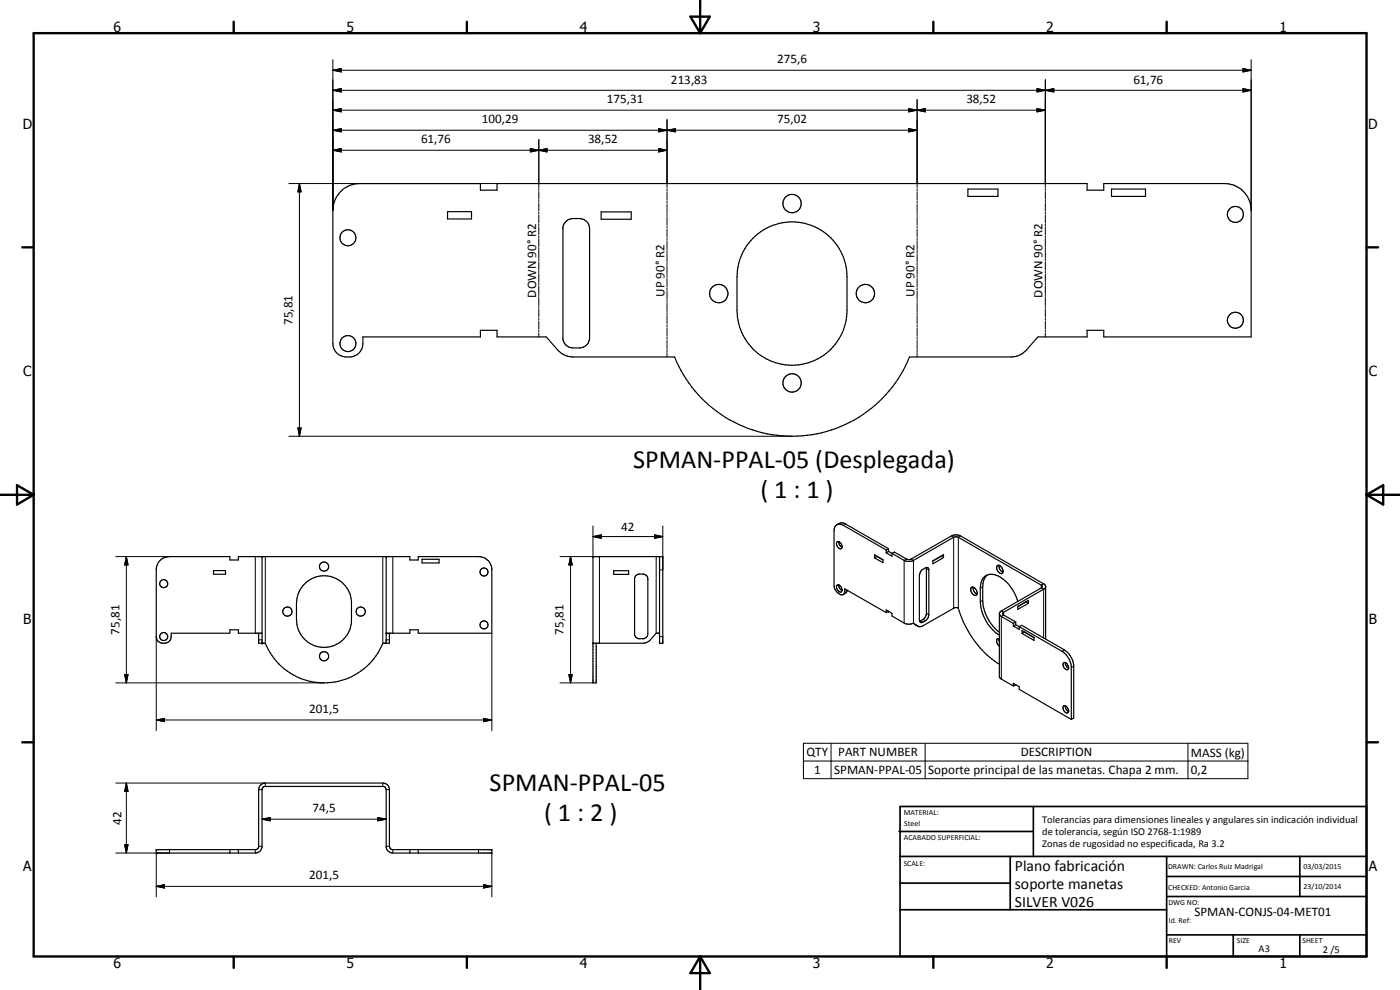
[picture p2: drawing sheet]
<svg xmlns="http://www.w3.org/2000/svg" width="420mm" height="297mm" viewBox="0 0 420 297" stroke-linecap="round" stroke-linejoin="round" font-family="sans-serif">
<g fill="none" stroke="#000" stroke-width=".35">
<path d="M102.3 57.4a8.1 8.1 0 0 1 5.6-2.3h36.3v2h5v-2h177.1v2h4.9v-2h36.3a8 8 0 0 1 8 7.3v38.7h-44.3v-2h-4.9v2h-14.8l-3.5 4a6.2 6.2 0 0 1-4.5 2h-30.5a38 38 0 0 1-35.3 23.8 38 38 0 0 1-35.2-23.8h-30.6a6.2 6.2 0 0 1-4.5-2l-3.5-4h-14.7v-2h-5v2h-35.3v2a4.6 4.6 0 0 1-3.6 4 4.6 4.6 0 0 1-4.9-2.2l-.5-1.8v-40a8.2 8.2 0 0 1 2.4-5.7zM290.5 56.7h9v2.2h-9zM333.6 56.7h10.2v2.2h-10.2zM134.3 63.5h7.2v2.2h-7.2zM169.8 66.5l.6-.5 1.1-.4h2.4a3 3 0 0 1 3 3v32.8a3 3 0 0 1-3 3h-2a3.1 3.1 0 0 1-3-2.6v-33.6l.4-1.1zM180.4 63.6h9v2.2h-9zM226 71.4a16.5 16.5 0 0 1 18-3.6 16.5 16.5 0 0 1 10.2 15.3v10a16.5 16.5 0 0 1-16.5 16.5 16.5 16.5 0 0 1-16.5-16.5v-10a16.6 16.6 0 0 1 4.8-11.7zM251.1 157.5l1.2-.6 1.2 .2 13.1 7.5M64.1 171.2h3.6v1.1h-3.6zM78.6 167v26M91.3 175.3a8.2 8.2 0 0 1 8.7-2.1 8.2 8.2 0 0 1 5.5 7.1v6.4a8.3 8.3 0 0 1-8.6 7.5 8.3 8.3 0 0 1-7.9-8.2v-5a8.4 8.4 0 0 1 2.3-5.7zM115.9 167v26"/>
<path d="M126.6 167.8h5.2v1.1h-5.2zM184.2 171.2h4.5v1.1h-4.5zM190.9 172.7l.7-.4h1.6l.8 .4 .4 1v16.5l-.2 .8-1 .6-1.9-.1-.4-.3-.5-.8v-16.9zM197.9 167v26h1v-26h-20.9v37.9h.9v-11.9M251.1 175.7a1.24 1.24 0 0 1 1.3 .3 1.24 1.24 0 0 1 .3 1.2 .7 .7 0 0 1-.7 .5 .7 .7 0 0 1-.6-.7l-.3-.7zM251.1 162.7a1.08 1.08 0 0 1 1.2 .1 1.08 1.08 0 0 1 .4 1 .58 .58 0 0 1-.1 .8 .58 .58 0 0 1-.7 0 1.68 1.68 0 0 1-.8-1.9zM251.7 162.6a1.73 1.73 0 0 0 1 1.6M251.7 175.5l.2 .9 .8 .8M254.2 177.1l-.3 .8-.8 .5M262.5 166.5l2.5 1.4v.9l-2.5-1.4zM263.2 167l-.7 .4M263.2 166.9v.1"/>
<path d="M263.2 167l1.8 1M266 165.9l1.7 1v-.9M266 165v.9M266 165l-12.9-7.4a1.73 1.73 0 0 0-2-.1 1.73 1.73 0 0 0-.8 1.8v16.3a2.82 2.82 0 0 0 2.7 2.8l.4-.4 .1-1.3 12.5 7.1M266.6 165.4l1.1 .6M266.6 165.4l-.6 .5M266.6 164.6v.8M266.6 164.6l-.6 .4M267.7 166l.7-.3 3.8 2.1 .9 .1 12.4-7.1a3.1 3.1 0 0 1 2.8 0l25.2 14.5 .3 .6v15.9M267.7 166l3.9 2.3 2 .1 12.6-7.2 1-.1 25.5 14.7 .1 .2-.3 .4-12 6.9-.6 .7v19.1l.6 .7 3.6 2M276.8 170.9l.9-.5a.64 .64 0 0 1 .7-.1 .64 .64 0 0 1 .4 .7v13.4a2.61 2.61 0 0 1-2.4 2.4l-.5-.7v-13.5l.4-1zM278 170.3v14a2.79 2.79 0 0 1-2 2.1"/>
<path d="M282.5 166.9l-2.5 1.4M282.5 166.8v.1M282.5 166.9l.7 .4M283.2 167.3l-3.2 1.9v-.9M283.2 167.3v-.9l-3.2 1.9M291.4 176.4a1.23 1.23 0 0 1 1.8 1.2 .73 .73 0 0 1-.3 1 .73 .73 0 0 1-1-.4l-.5-.7zM292 176.2a1.93 1.93 0 0 0 1.2 2M296.3 172.5a4.2 4.2 0 0 0-1.4 3.6v4.1a12.9 12.9 0 0 0 5 9.5M299.3 169.7a1.51 1.51 0 0 1 1.5 .8 1.51 1.51 0 0 1-.2 1.6 1.66 1.66 0 0 1-1.3-2.4zM299.8 169.6a1.93 1.93 0 0 0 1.2 2.1M313.8 176.1l-.3 .6-12.4 7.1v.6l3.7 2.2M77.6 190v3h2a19 19 0 0 0 17.6 11.9 19 19 0 0 0 17.7-11.9h2v-3"/>
<path d="M78.6 190h-7.1v-1h-2.5v1h-17.6a2.34 2.34 0 0 1-1.6 2.9 2.34 2.34 0 0 1-2.9-1.6v-20.8a4 4 0 0 1 4-3.5h18.1v1h2.5v-1h51.5v1h2.5v-1h18.1a4.1 4.1 0 0 1 4 3.5v19.5h-22.1v-1h-2.5v1h-7.1M197.9 190h-1l-2 2.3-1.5 .7h-15.4M266 183.8v-.8l1.7 1v.8l4.2 2.4 1 .1 1.2-.4 1.5 1.1h.5l.9-.3 9.3-5.3h1.1a31.4 31.4 0 0 0 11.8 16.4l.7 .5M266.6 183.4l-.6 .4M274.1 187l1.4 .9M299.8 191.6l.1 .9M299.9 191.6h-.4a1.37 1.37 0 0 0 .4 2.2M299.9 184.2l.4 .6 3.8 2.2M304.1 187.8l1.8 1v-.8M304.1 187v.8M304.8 187.5l1.1 .5M304.8 187.5l-.7 .3"/>
<path d="M304.8 186.6v.9M304.8 186.6l-.7 .4M305.5 181.9l3.1-1.8v.9l-3.1 1.8zM305.5 180.5a11.3 11.3 0 0 0-7.3-8.1 3.2 3.2 0 0 0-3.9 3 21.7 21.7 0 0 0 .5 8.3 12.5 12.5 0 0 0 5.1 6.9M305.8 181.8v.1M305.9 188l.7-.4 12.8 7.4a6.3 6.3 0 0 1 2.8 4.5v15.9l-.7 .5M305.9 188l12.8 7.4a6.4 6.4 0 0 1 2.8 4.5v16M306.7 189.2l3.6 2.1v.9l-3.6-2.1zM307.4 189.7l-.7 .4M307.4 189.6v.1M307.4 189.7l2.9 1.6M307.9 180.6l-2.4 1.4"/>
<path d="M307.9 180.5v.1M307.9 180.6l.7 .4M319.2 198.9a1.27 1.27 0 0 1 1.3 .6 1.27 1.27 0 0 1-.1 1.5 1.48 1.48 0 0 1-1.2-2.1zM319.7 198.8l.2 .9 .8 .8M304.1 205.8v-.8l1.8 1v.8l15.6 9.1M304.8 205.4l-.7 .4M319.2 211.8a1.31 1.31 0 0 1 1.2 .7 1.31 1.31 0 0 1 0 1.4 1.48 1.48 0 0 1-1.2-2.1zM319.7 211.8a1.76 1.76 0 0 0 1 1.7M46.9 254.9l30.1-.1 .6-.6v-17.3a1.98 1.98 0 0 1 1.7-2h35.9a2.05 2.05 0 0 1 1.7 1.7v17.3l.5 .9 30.2 .1v1h-29.7a2.07 2.07 0 0 1-2-1.6v-17.4l-.4-.8-.4-.1h-35.9l-.6 .7v17.2a2 2 0 0 1-2 2h-29.7zM69 254.9v1M71.5 254.9v1M123 254.9v1"/>
<path d="M125.5 254.9v1"/>
<circle cx="104.4" cy="71.3" r="2.4"/>
<circle cx="237.7" cy="61.1" r="2.75"/>
<circle cx="370.7" cy="64.3" r="2.4"/>
<circle cx="215.7" cy="88.1" r="2.75"/>
<circle cx="259.7" cy="88.1" r="2.75"/>
<circle cx="370.7" cy="96.1" r="2.4"/>
<circle cx="104.4" cy="103.1" r="2.4"/>
<circle cx="237.7" cy="114.9" r="2.75"/>
<circle cx="49.1" cy="175.1" r="1.2"/>
<circle cx="97.3" cy="170" r="1.38"/>
<circle cx="145.2" cy="171.6" r="1.21"/>
<circle cx="49.1" cy="191" r="1.21"/>
<circle cx="86.2" cy="183.5" r="1.39"/>
<circle cx="97.3" cy="196.9" r="1.38"/>
<circle cx="108.2" cy="183.5" r="1.38"/>
<circle cx="145.2" cy="187.5" r="1.21"/>
</g>
<g fill="none" stroke="#000" stroke-width=".3">
<path d="M99.9 17.9v45.2M375.5 17.9v45.2M99.9 39.1l2.5-.5v1zM99.9 33.1l2.5-.5v1zM99.9 27.1l2.5-.5v1zM99.9 21.1l2.5-.5v1zM99.9 39.1h175.3M99.9 33.1h213.8M99.9 27.1h275.6M99.9 21.1h275.6M197.7 38.6l2.5 .5-2.5 .5zM200.2 39.1l2.5-.5v1z"/>
<path d="M200.2 35.9v20.4M272.7 32.6l2.5 .5-2.5 .5zM272.7 38.6l2.5 .5-2.5 .5zM275.2 33.1l2.5-.5v1zM275.2 29.9v26.4M311.2 26.6l2.5 .5-2.5 .5zM311.2 32.6l2.5 .5-2.5 .5zM313.7 27.1l2.6-.5v1zM313.7 23.9v32.4M373 20.6l2.5 .5-2.5 .5zM373 26.6l2.5 .5-2.5 .5zM86.7 55.1h62.5"/>
<path d="M89.9 55.1l.5 2.5h-1zM89.9 55.1v75.8M99.9 45.1l2.5-.5v1zM99.9 45.1h100.3M159.2 44.6l2.5 .5-2.5 .5zM161.7 45.1l2.5-.5v1zM161.7 41.9v14.4M161.7 56.6v.5M161.7 57.4v2.4M197.7 44.6l2.5 .5-2.5 .5zM200.2 56.6v.7M200.2 57.6v2.4"/>
<path d="M275.2 56.6v.7M275.2 57.6v2.4M313.7 56.6v.5M313.7 57.4v2.4M161.7 60.1v.6M161.7 61v2.3M161.7 63.6v.6M161.7 64.5v2.4M161.7 67.2v.6M161.7 68.1v2.3M161.7 70.7v.6M161.7 71.6v2.4"/>
<path d="M161.7 74.3v.5M161.7 75.1v2.4M161.7 77.8v.6M161.7 78.7v2.3M200.2 60.4v.6M200.2 61.3v2.5M200.2 64.1v.6M200.2 65v2.5M200.2 67.8v.6M200.2 68.7v2.5M200.2 71.5v.6M200.2 72.4v2.5"/>
<path d="M200.2 75.2v.6M200.2 76.1v2.5M200.2 78.9v.6M200.2 79.8v2.5M275.2 60.4v.6M275.2 61.3v2.5M275.2 64.1v.6M275.2 65v2.5M275.2 67.8v.6M275.2 68.7v2.5M275.2 71.5v.6M275.2 72.4v2.5"/>
<path d="M275.2 75.2v.6M275.2 76.1v2.5M275.2 78.9v.6M275.2 79.8v2.5M313.7 60.1v.6M313.7 61v2.3M313.7 63.6v.6M313.7 64.5v2.4M313.7 67.2v.6M313.7 68.1v2.3M313.7 70.7v.6M313.7 71.6v2.4"/>
<path d="M313.7 74.3v.5M313.7 75.1v2.4M313.7 77.8v.6M313.7 78.7v2.3M161.7 81.3v.6M161.7 82.2v2.4M161.7 84.9v.6M161.7 85.8v2.3M161.7 88.4v.6M161.7 89.3v2.4M161.7 91.9v.6M161.7 92.8v2.4"/>
<path d="M161.7 95.5v.6M161.7 96.4v2.3M161.7 99v.6M161.7 99.9v1.2M200.2 82.6v.6M200.2 83.6v2.4M200.2 86.4v.6M200.2 87.3v2.4M200.2 90v.7M200.2 91v2.5M200.2 93.8v.6M200.2 94.7v2.5"/>
<path d="M200.2 97.5v.6M200.2 98.4v2.5M275.2 82.6v.6M275.2 83.6v2.4M275.2 86.4v.6M275.2 87.3v2.4M275.2 90v.7M275.2 91v2.5M275.2 93.8v.6M275.2 94.7v2.5M275.2 97.5v.6M275.2 98.4v2.5"/>
<path d="M313.7 81.3v.6M313.7 82.2v2.4M313.7 84.9v.6M313.7 85.8v2.3M313.7 88.4v.6M313.7 89.3v2.4M313.7 91.9v.6M313.7 92.8v2.4M313.7 95.5v.6M313.7 96.4v2.3M313.7 99v.6M313.7 99.9v1.2"/>
<path d="M200.2 101.2v.6M200.2 102.2v2.4M200.2 104.9v.6M200.2 105.8v1.3M275.2 101.2v.6M275.2 102.2v2.4M275.2 104.9v.6M275.2 105.8v1.3M86.7 130.9h151M89.4 128.4h1l-.5 2.5zM178 157.8v9.2M198.9 157.8v13.2h-1"/>
<path d="M253.8 157.3l-.7 .3M34.7 167h16.2M37.9 167l.5 2.5h-1zM37.9 167v37.9M76.6 167v23M79.6 167v26M114.9 167v26M117.9 167v23M168.1 167h11.8v26M171.2 167l.5 2.5h-1zM171.2 167v37.9M178 161l2.4-.5v1z"/>
<path d="M178 161h20.9M196.4 160.5l2.5 .5-2.5 .5zM196.9 167v23M254.2 177.1l-.7 .4M272.1 167.7l-.8 .4v18.8M273.5 167.7l.6 .4v18.8M278 170.6l.8 .4M285.5 160.8l.7 .4v21.3M288.3 160.8l-.7 .4v21.3M294.9 176.1l-.7 .4M313.2 175.2l-.7 .4v.8l.7 .4v14.6M46.9 191v28.2"/>
<path d="M77.6 192h1M115.9 192h1M147.6 190v29.2M197.9 191h1M274.7 187.5l.7 .3M276.3 186.3l.7 .4M277 185.8l.7 .5M278 184l.8 .4M294.9 180.2l-.7 .4M300.5 183.3l.7 .4v.8l-.7 .5v18.8M319.4 195l-.7 .4M322.2 199.9l-.7 .4"/>
<path d="M34.7 204.9h62.5M37.4 202.4h1l-.5 2.5zM46.9 216l2.4-.4v.9zM46.9 216h100.7M145.1 215.6l2.5 .4-2.5 .5zM168.1 204.9h9.9M170.7 202.4h1l-.5 2.5zM34.7 234.9h44.9v1.1M37.9 234.9l.5 2.5h-1zM37.9 234.9v21M77.6 236.9h1M114.9 234.9v1.1"/>
<path d="M115.9 236.9h1M241.1 223h133.4v10.6h-133.4zM241.1 228.3h133.4M249.4 223v10.6M277.7 223v10.6M356.5 223v10.6M37.4 253.4h1l-.5 2.5zM46.9 255.9v13.2M50.9 254.9v1h-16.2M76.6 254.9v1M77.6 253.9h1M78.6 245.8l2.5-.5v1z"/>
<path d="M78.6 245.8h37.3M113.4 245.3l2.5 .5-2.5 .5zM115.9 253.9h1M117.9 254.9v1M143.6 254.9v1M147.6 255.9v13.2M46.9 265.9l2.4-.5v1zM46.9 265.9h100.7M145.1 265.4l2.5 .5-2.5 .5z"/>
</g>
<g fill="#000">
<circle cx="78.6" cy="167" r=".18"/>
<circle cx="115.9" cy="167" r=".18"/>
<circle cx="178" cy="167" r=".18"/>
<circle cx="254.2" cy="177.1" r=".18"/>
<circle cx="78.6" cy="193" r=".18"/>
<circle cx="115.9" cy="190" r=".18"/>
<circle cx="178" cy="193" r=".18"/>
<circle cx="266.6" cy="183.4" r=".18"/>
<circle cx="304.8" cy="205.4" r=".18"/>
<circle cx="46.9" cy="255.9" r=".18"/>
<circle cx="46.9" cy="254.9" r=".18"/>
<circle cx="147.6" cy="255.9" r=".18"/>
<circle cx="147.6" cy="254.9" r=".18"/>
</g>
<g fill="none" stroke="#000" stroke-width=".71">
<path d="M10.1 9.9h400v277.1h-400zM70.1 6.5v3.4M140.1 6.5v3.4M207.2 5h5.8l-2.9 4.9zM210.1 0v9.9M280.1 6.5v3.4M350.1 6.5v3.4M6.7 74.2h3.4M410.1 74.2h3.5M.1 148.5h10M5.1 145.6l5 2.9-5 2.9zM410.1 148.5h10"/>
<path d="M410.1 148.5l5-2.9v5.8zM6.7 222.7h3.4M410.1 222.7h3.5M70.1 287v3.4M140.1 287v3.4M210.1 287v10M210.1 287l2.9 5h-5.8zM280.1 287v3.4M350.1 287v3.4"/>
</g>
<g fill="none" stroke="#000" stroke-width=".51">
<path d="M269.8 249.5h40.3M270.1 242h140v45h-140zM270.1 257h140M303.2 257v16M310.1 242v15M350.1 257v30M390.1 257v12M270.1 265h33.1M270.1 273h80M350.1 269h60M350.1 263h60M350.1 280.5h60"/>
<path d="M370.1 280.5v6.5M390.1 280.5v6.5"/>
</g>
<g fill="#000">
<path d="M99.9 39.1l2.5-.5v1zM99.9 33.1l2.5-.5v1zM99.9 27.1l2.5-.5v1zM99.9 21.1l2.5-.5v1zM197.7 38.6l2.5 .5-2.5 .5zM200.2 39.1l2.5-.5v1zM272.7 32.6l2.5 .5-2.5 .5zM272.7 38.6l2.5 .5-2.5 .5zM275.2 33.1l2.5-.5v1zM311.2 26.6l2.5 .5-2.5 .5zM311.2 32.6l2.5 .5-2.5 .5zM313.7 27.1l2.6-.5v1z"/>
<path d="M373 20.6l2.5 .5-2.5 .5zM373 26.6l2.5 .5-2.5 .5zM89.9 55.1l.5 2.5h-1zM99.9 45.1l2.5-.5v1zM159.2 44.6l2.5 .5-2.5 .5zM161.7 45.1l2.5-.5v1zM197.7 44.6l2.5 .5-2.5 .5zM89.4 128.4h1l-.5 2.5zM37.9 167l.5 2.5h-1zM171.2 167l.5 2.5h-1zM178 161l2.4-.5v1zM196.4 160.5l2.5 .5-2.5 .5z"/>
<path d="M37.4 202.4h1l-.5 2.5zM46.9 216l2.4-.4v.9zM145.1 215.6l2.5 .4-2.5 .5zM170.7 202.4h1l-.5 2.5zM37.9 234.9l.5 2.5h-1zM37.4 253.4h1l-.5 2.5zM78.6 245.8l2.5-.5v1zM113.4 245.3l2.5 .5-2.5 .5zM46.9 265.9l2.4-.5v1zM145.1 265.4l2.5 .5-2.5 .5z"/>
</g>
<g font-size="7.9">
<text x="190.1" y="140.4">SPMAN-PPAL-05 (Desplegada)</text>
<text x="228.2" y="149.4">( 1 : 1 )</text>
<text x="146.9" y="237.2">SPMAN-PPAL-05</text>
<text x="163.3" y="246.3">( 1 : 2 )</text>
</g>
<g font-size="4.7">
<text x="304.6" y="261.2">Plano fabricación</text>
<text x="304.6" y="266.6">soporte manetas</text>
<text x="304.6" y="272">SILVER V026</text>
</g>
<g font-size="4.2">
<text x="34" y="9.6">6</text>
<text x="104" y="9.6">5</text>
<text x="174" y="9.6">4</text>
<text x="244" y="9.6">3</text>
<text x="314" y="9.6">2</text>
<text x="384" y="9.6">1</text>
<text x="6.8" y="38.7">D</text>
<text x="410.6" y="38.7">D</text>
<text x="7" y="112.9">C</text>
<text x="410.8" y="112.9">C</text>
<text x="7" y="187.1">B</text>
<text x="410.8" y="187.1">B</text>
<text x="7" y="261.4">A</text>
<text x="410.8" y="261.4">A</text>
<text x="34" y="290.4">6</text>
<text x="104" y="290.4">5</text>
<text x="174" y="290.4">4</text>
<text x="244" y="290.4">3</text>
<text x="314" y="290.4">2</text>
<text x="384" y="290.4">1</text>
</g>
<g font-size="3.9">
<text x="233.2" y="19">275,6</text>
<text x="201.4" y="25.1">213,83</text>
<text x="340.1" y="25.1">61,76</text>
<text x="182.1" y="31">175,31</text>
<text x="290" y="31">38,52</text>
<text x="144.6" y="37">100,29</text>
<text x="233.2" y="37">75,02</text>
<text x="126.4" y="43">61,76</text>
<text x="176.5" y="43">38,52</text>
<text x="160.9" y="89.3" transform="rotate(-90 160.9 89.3)">DOWN 90° R2</text>
<text x="199.4" y="89" transform="rotate(-90 199.4 89)">UP 90° R2</text>
<text x="274.4" y="89" transform="rotate(-90 274.4 89)">UP 90° R2</text>
<text x="312.9" y="89.3" transform="rotate(-90 312.9 89.3)">DOWN 90° R2</text>
<text x="87.8" y="97.5" transform="rotate(-90 87.8 97.5)">75,81</text>
<text x="186.5" y="159.5">42</text>
<text x="35.9" y="190.4" transform="rotate(-90 35.9 190.4)">75,81</text>
<text x="169.2" y="190.4" transform="rotate(-90 169.2 190.4)">75,81</text>
<text x="92.8" y="214">201,5</text>
<text x="242.1" y="226.9">QTY</text>
<text x="251.6" y="226.9">PART NUMBER</text>
<text x="306.4" y="226.9">DESCRIPTION</text>
<text x="357.4" y="227.1">MASS (kg)</text>
<text x="244.3" y="232.3">1</text>
<text x="250.3" y="232.3">SPMAN-PPAL-05</text>
<text x="278.6" y="232.3">Soporte principal de las manetas. Chapa 2 mm.</text>
<text x="357.4" y="232.3">0,2</text>
<text x="93.8" y="243.7">74,5</text>
<text x="36.4" y="247.4" transform="rotate(-90 36.4 247.4)">42</text>
<text x="92.8" y="263.9">201,5</text>
<text x="358.5" y="275">SPMAN-CONJS-04-MET01</text>
</g>
<g font-size="3.1">
<text x="312.7" y="246.8">Tolerancias para dimensiones lineales y angulares sin indicación individual</text>
<text x="312.7" y="250.4">de tolerancia, según ISO 2768-1:1989</text>
<text x="312.7" y="254">Zonas de rugosidad no especificada, Ra 3.2</text>
<text x="377.7" y="285.6">A3</text>
<text x="397" y="285.9">2 /5</text>
</g>
<g font-size="2.4">
<text x="271.2" y="244.4">MATERIAL:</text>
<text x="271.3" y="252">ACABADO SUPERFICIAL:</text>
<text x="271.4" y="247.9">Steel</text>
<text x="271.2" y="259.7">SCALE:</text>
<text x="350.6" y="260.8">DRAWN: Carlos Ruiz Madrigal</text>
<text x="391.2" y="260.6">03/03/2015</text>
<text x="350.6" y="267">CHECKED: Antonio Garcia</text>
<text x="391.2" y="266.7">23/10/2014</text>
<text x="350.6" y="271.4">DWG NO:</text>
<text x="350.8" y="276.9">Id. Ref:</text>
<text x="350.8" y="282.8">REV</text>
<text x="371.2" y="282.9">SIZE</text>
<text x="390.9" y="282.9">SHEET</text>
</g>
</svg>
